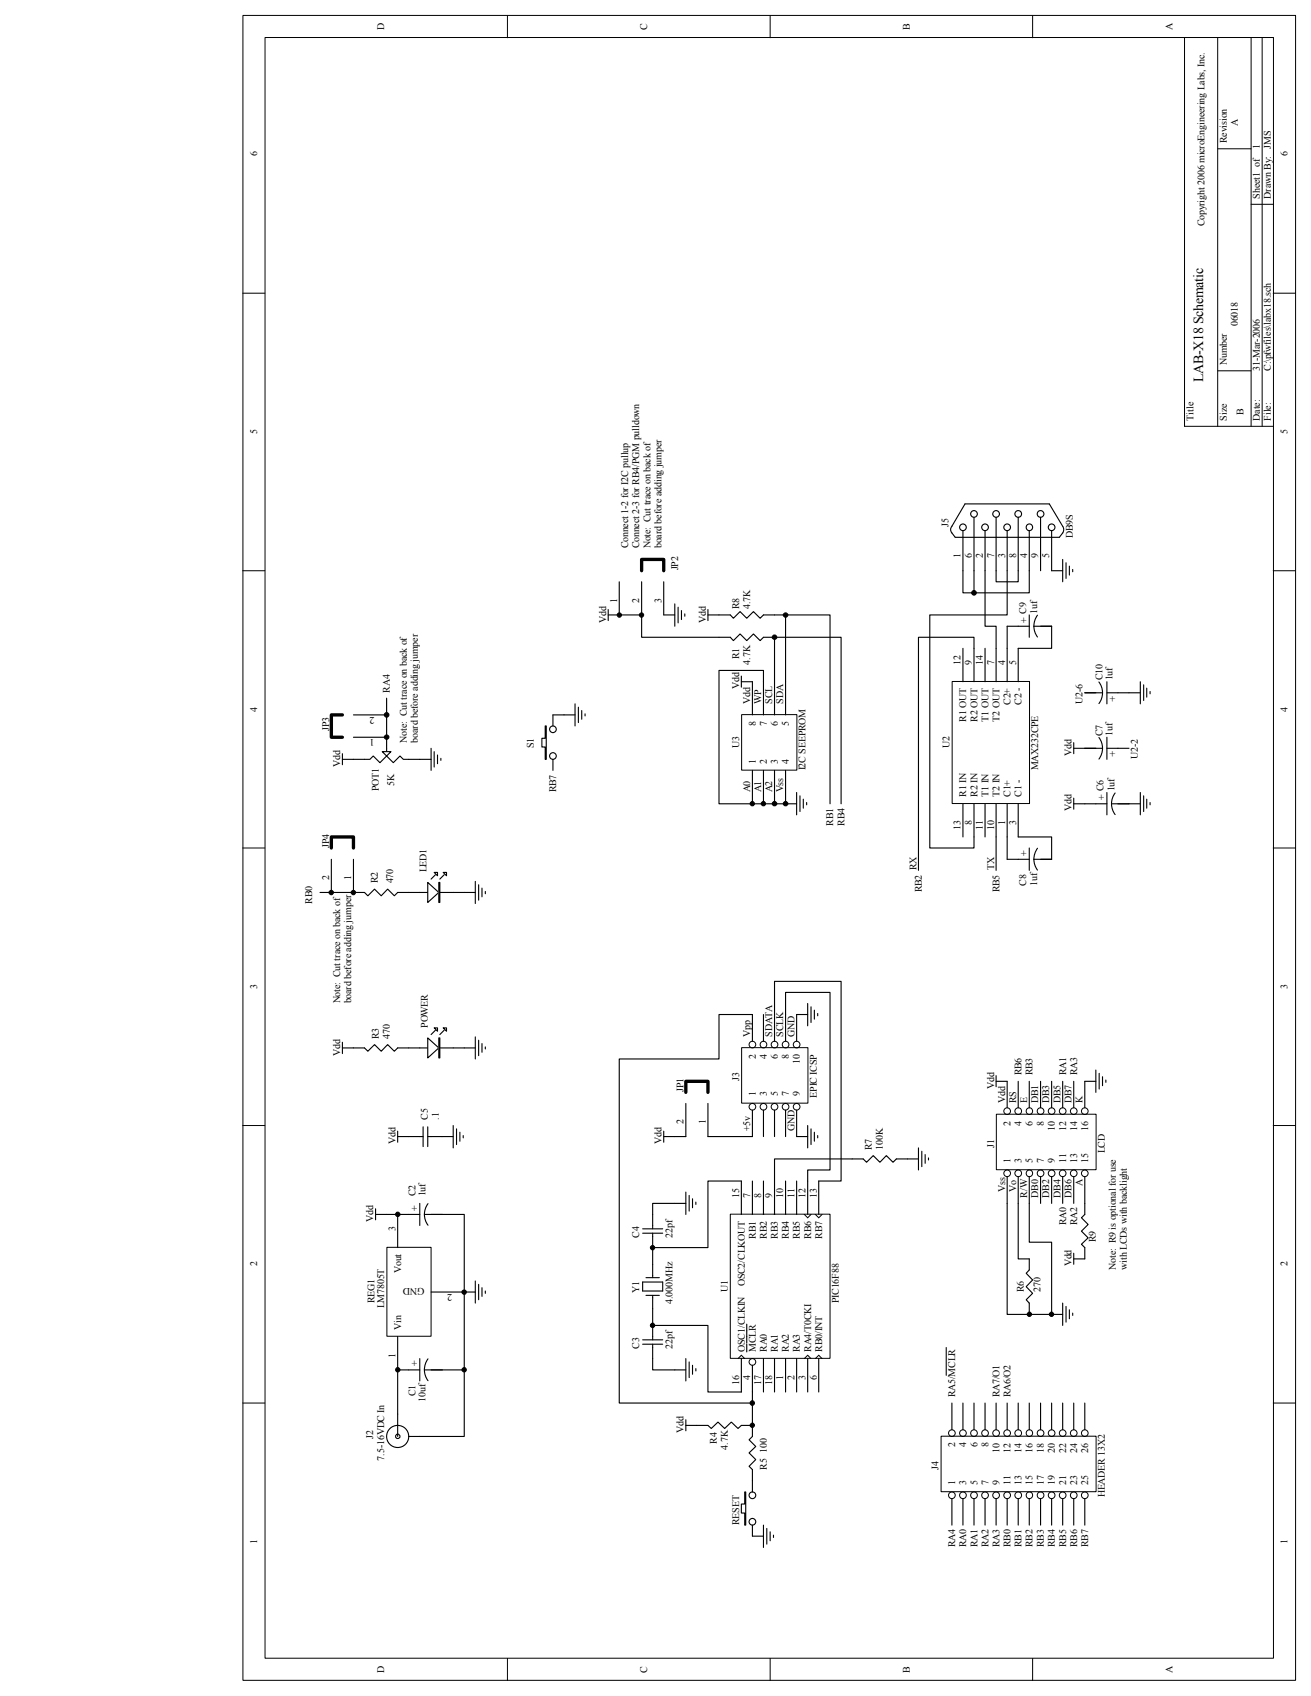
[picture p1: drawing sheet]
<svg xmlns="http://www.w3.org/2000/svg" width="216mm" height="279mm" viewBox="0 0 216 279" stroke-linecap="round" stroke-linejoin="round" font-family="sans-serif">
<g fill="none" stroke="#000" stroke-width=".16">
<path d="M40 2.5h173.4v274.3h-173.4zM43.6 6.2h166.1v267h-166.1zM83.6 2.6v3.6M126.8 2.6v3.6M170.1 2.6v3.6M195.1 6.2v64h14.6M200.5 6.2v64M206 6.2v64M207.9 6.2v64M200.5 24.5h5.5M206 33.7h3.7M40 48.3h3.6"/>
<path d="M209.7 48.3h3.6M200.5 61.1h5.5M40 94h3.6M209.7 94h3.6M40 139.7h3.6M209.7 139.7h3.6M40 185.4h3.6M209.7 185.4h3.6M40 231.1h3.6M209.7 231.1h3.6M83.6 273.2v3.7M126.8 273.2v3.7"/>
<path d="M170.1 273.2v3.7"/>
</g>
<path d="M63.8 205.5h7.2v14.6h-7.2z" fill="#fff"/>
<g fill="none" stroke="#000" stroke-width=".16">
<path d="M63.7 205.5h7.3v14.6h-7.3z"/>
<circle cx="65.5" cy="200.1" r=".37"/>
</g>
<g fill="none" stroke="#000" stroke-width=".18">
<path d="M61.8 199.1v1.9M69.1 198.2v3.7M70.5 198.3l-.5 1-.1 .8M61.8 200.1h1.9M69.1 200.1h-3.6v5.4M69.9 200.1l.1 .7 .5 1M69.9 200.1h2.9M71 212.9h7.3M78.3 211v3.7M78.8 211.6v2.5M79.4 212.1v1.5M79.9 212.7v.4"/>
<path d="M65.5 220.2v5.5h3.6M65.5 233v1.8M67.3 236.6h1.8M69.1 223.8v3.7M69.9 225.7l.1 .7 .5 1.1M69.9 225.7h2.9M70.5 223.9l-.5 1-.1 .8"/>
</g>
<circle cx="65.5" cy="200.1" r=".37" fill="#000"/>
<circle cx="65.5" cy="236.6" r=".37" fill="#fff"/>
<g fill="none" stroke="#000" stroke-width=".18">
<path d="M67.3 187.2h2.4M69.7 185.6v3.3M70.4 187.2h4.2M70.4 185.6v3.3M74.6 185.4v3.7M75.2 186v2.6M75.7 186.5v1.5M76.3 187.1v.4M72.8 200.1h3.7v36.5h-7.4M65.5 225.7v7.3M72.8 225.7h3.7"/>
<circle cx="65.5" cy="236.6" r="1.82"/>
<circle cx="65.5" cy="236.6" r=".37"/>
</g>
<path d="M155 236.6h25.5v9.1h-25.5z" fill="#fff"/>
<g fill="none" stroke="#000" stroke-width=".16">
<path d="M155 236.6h25.5v9.1h-25.5z"/>
<circle cx="156.8" cy="236.1" r=".55"/>
<circle cx="158.6" cy="236.1" r=".55"/>
<circle cx="160.4" cy="236.1" r=".55"/>
<circle cx="162.2" cy="236.1" r=".55"/>
<circle cx="164" cy="236.1" r=".55"/>
<circle cx="165.9" cy="236.1" r=".55"/>
<circle cx="167.7" cy="236.1" r=".55"/>
<circle cx="169.5" cy="236.1" r=".54"/>
<circle cx="171.4" cy="236.1" r=".55"/>
<circle cx="173.2" cy="236.1" r=".55"/>
<circle cx="175" cy="236.1" r=".55"/>
<circle cx="176.8" cy="236.1" r=".55"/>
<circle cx="178.6" cy="236.1" r=".55"/>
<circle cx="156.8" cy="246.3" r=".55"/>
<circle cx="158.6" cy="246.3" r=".55"/>
<circle cx="160.4" cy="246.3" r=".55"/>
<circle cx="162.2" cy="246.3" r=".55"/>
<circle cx="164" cy="246.3" r=".55"/>
<circle cx="165.9" cy="246.3" r=".55"/>
<circle cx="167.7" cy="246.3" r=".55"/>
<circle cx="169.5" cy="246.3" r=".54"/>
<circle cx="171.4" cy="246.3" r=".55"/>
<circle cx="173.2" cy="246.3" r=".55"/>
<circle cx="175" cy="246.3" r=".55"/>
<circle cx="176.8" cy="246.3" r=".55"/>
<circle cx="178.6" cy="246.3" r=".55"/>
</g>
<g fill="none" stroke="#000" stroke-width=".18">
<path d="M58.2 125.1h2.7l.6-.6 1.1 1.1 1.1-1.1 1.1 1.1 1.1-1.1 .5 .6h2.7M63.7 121.5v3M65.5 186.4v1.8M65.5 187.2h1.8M156.8 231.1v4.4M158.6 231.1v4.4M160.4 231.1v4.4M162.2 231.1v4.4M164 231.1v4.4M165.9 231.1v4.4M167.7 231.1v4.4M169.5 231.1v4.4"/>
<path d="M171.4 231.1v4.4M173.2 231.1v4.4M175 231.1v4.4M176.8 231.1v4.4M178.6 231.1v4.4M156.8 246.9v4.3M158.6 246.9v4.3M160.4 246.9v4.3M162.2 246.9v4.3M164 246.9v4.3M165.9 246.9v4.3M167.7 246.9v4.3"/>
<path d="M169.5 246.9v4.3M171.4 246.9v4.3M173.2 246.9v4.3M175 246.9v4.3M176.8 246.9v4.3M178.6 246.9v4.3"/>
</g>
<path d="M62.9 123.8h1.5l-.7 .7z" fill="#fff"/>
<path d="M62.9 123.8h1.5l-.7 .7zM69.1 125.1h1.9M71 123.3v3.6M71.5 123.8v2.6M72.1 124.4v1.4M72.6 124.9v.4M67.3 147h9.2M71.7 144.1l-.7 .7M73.2 144.1l-.8 .7" fill="none" stroke="#000" stroke-width=".18"/>
<path d="M70.4 145.4l1.9 1.6-1.9 1.7z" fill="#fff"/>
<path d="M70.4 145.4l1.9 1.6-1.9 1.7z" fill="none" stroke="#000" stroke-width=".18"/>
<path d="M72.3 145.4h.1v3.3h-.1z" fill-rule="evenodd" fill="#fff"/>
<path d="M72.3 145.4h.1v3.3h-.1z" fill="none" stroke="#000" stroke-width=".18"/>
<path d="M73 143.7h.5v.6z" fill="#fff"/>
<path d="M73 143.7h.5v.6z" fill="none" stroke="#000" stroke-width=".18"/>
<path d="M71.5 143.7h.6v.6z" fill="#fff"/>
<path d="M71.5 143.7h.6v.6zM67.3 172.6h9.2M71.7 169.7l-.7 .7M73.2 169.7l-.8 .7" fill="none" stroke="#000" stroke-width=".18"/>
<path d="M70.4 171l1.9 1.6-1.9 1.7z" fill="#fff"/>
<path d="M70.4 171l1.9 1.6-1.9 1.7z" fill="none" stroke="#000" stroke-width=".18"/>
<path d="M72.3 171h.1v3.3h-.1z" fill-rule="evenodd" fill="#fff"/>
<path d="M72.3 171h.1v3.3h-.1z" fill="none" stroke="#000" stroke-width=".18"/>
<path d="M73 169.3h.5v.6z" fill="#fff"/>
<path d="M73 169.3h.5v.6z" fill="none" stroke="#000" stroke-width=".18"/>
<path d="M71.5 169.3h.6v.6z" fill="#fff"/>
<path d="M91.1 117.8v1.8M91.1 125.1v1.8M56.4 171.7v1.9M56.4 172.6h1.8M71.5 169.3h.6v.6z" fill="none" stroke="#000" stroke-width=".18"/>
<path d="M89.8 119.6h.2v5.5h-.2v-2h-.6v-1.5h.6z" fill-rule="evenodd" fill="#fff"/>
<g fill="none" stroke="#000" stroke-width=".18">
<path d="M89.8 119.6h.2v5.5h-.2v-2h-.6v-1.5h.6zM58.2 147h1.8l.6 .6 1.1-1.1 1.1 1.1 1-1.1 1.1 1.1 .6-.6h1.8M58.2 172.6h1.8l.6 .6 1.1-1.1 1.1 1.1 1-1.1 1.1 1.1 .6-.6h1.8M63.7 200.1h1.8M65.5 234.8v1.8"/>
<circle cx="91.1" cy="120.1" r=".55"/>
<circle cx="91.1" cy="124.5" r=".55"/>
</g>
<path d="M156.8 112.3h12.7v20h-12.7z" fill="#fff"/>
<path d="M156.8 112.3h12.7v20.1h-12.7z" fill="none" stroke="#000" stroke-width=".16"/>
<g fill="none" stroke="#000" stroke-width=".18">
<path d="M158.6 87.4v10.3h10.9v-10.3M158.9 83h13.9l2.3 3.9 .1 .3a1.71 1.71 0 0 1-.7 1.3h-17.2a2.06 2.06 0 0 1-.8-1.3l.1-.3zM160.4 85.2v12.5M162.2 87.4v15.8h1.8v9.1M164 85.2v10.6h3.7v-10.6M165.9 87.4v13.9h-12.8v38.4h7.3v-7.3M171.4 85.2v8.8M173.2 87.4v6.6h1.8M175 92.2v3.6M175.6 92.7v2.6M176.1 93.3v1.4M176.7 93.8v.4"/>
<path d="M91.1 117.8h3.6M94.7 116v3.6M95.3 116.5v2.5M95.8 117.1v1.4M96.4 117.6v.3M158.6 106.8v5.5M160.4 112.3v-7.3h-9.1v38.4M162.2 106.8v5.5M169.5 103.2h-3.6v9.1M169.5 101.3v3.7M170.3 103.2l.2 1.1 .4 .6M170.3 103.2h2.9v3.6h-5.5v5.5"/>
<path d="M170.9 101.3l-.5 1.1-.1 .8M178.6 114.1h3M181 112.4l.5 1 .1 .7M181.6 114.1l-.3 1.1-.3 .7M182.3 114.1h5.5M182.3 112.3v3.7M187.8 112.3v3.7M188.3 112.8v2.6M188.8 113.4v1.5M189.4 113.9v.4M158.6 132.4v5.5M162.2 132.4v5.5"/>
<path d="M164 132.4v11M165.9 132.4v9.2h3.6M167.7 132.4v5.5h5.5v3.7h-2.9M169.5 139.7v3.7M170.9 139.7l-.5 1.1-.1 .8M176.8 123.3h4.8M176.8 132.4h5.5M176.8 122.3v1.9M176.8 131.5v1.8M181 121.5l.5 1 .1 .8M181.6 123.3l-.3 1.1-.3 .7M182.3 121.5v3.6"/>
<path d="M182.3 130.6v3.6M182.3 123.3h3.6M183 132.4l.1 .8 .5 1M183 132.4h4.8M183.6 130.6l-.5 1-.1 .8M187.8 130.6v3.6M188.3 131.1v2.6M188.8 131.7v1.4M189.4 132.2v.4M76.5 147h1.8M78.3 145.2v3.6M78.8 145.8v2.5"/>
<path d="M79.4 146.3v1.4M79.9 146.9v.3M170.3 141.6l.2 1.1 .4 .6M76.5 172.6h1.8M78.3 170.8v3.7M78.8 171.4v2.5M79.4 171.9v1.5M79.9 172.5v.3"/>
<circle cx="158.6" cy="86.9" r=".55"/>
<circle cx="160.4" cy="84.7" r=".55"/>
<circle cx="162.2" cy="86.9" r=".55"/>
<circle cx="164" cy="84.7" r=".55"/>
<circle cx="165.9" cy="86.9" r=".55"/>
<circle cx="167.7" cy="84.7" r=".55"/>
<circle cx="169.5" cy="86.9" r=".54"/>
<circle cx="171.4" cy="84.7" r=".55"/>
<circle cx="173.2" cy="86.9" r=".55"/>
</g>
<path d="M164.1 183.6h16.4v9.1h-16.4z" fill="#fff"/>
<g fill="none" stroke="#000" stroke-width=".16">
<path d="M164.1 183.6h16.4v9.1h-16.4z"/>
<circle cx="165.9" cy="193.3" r=".55"/>
<circle cx="165.9" cy="183" r=".55"/>
<circle cx="167.7" cy="183" r=".55"/>
<circle cx="167.7" cy="193.3" r=".55"/>
<circle cx="169.5" cy="183" r=".54"/>
<circle cx="169.5" cy="193.3" r=".54"/>
<circle cx="171.4" cy="193.3" r=".55"/>
<circle cx="171.4" cy="183" r=".55"/>
<circle cx="173.2" cy="183" r=".55"/>
<circle cx="173.2" cy="193.3" r=".55"/>
<circle cx="175" cy="193.3" r=".55"/>
<circle cx="175" cy="183" r=".55"/>
<circle cx="176.8" cy="183" r=".55"/>
<circle cx="176.8" cy="193.3" r=".55"/>
<circle cx="178.6" cy="183" r=".55"/>
<circle cx="178.6" cy="193.3" r=".55"/>
</g>
<g fill="none" stroke="#000" stroke-width=".18">
<path d="M164 178.1h1.9v4.4M164 177.2v1.8M167.7 178.1v4.4M169.5 178.1v4.4M171.4 178.1v4.4M173.2 178.1v4.4M175 178.1v4.4M176.8 178.1v4.4M180.5 178.1h-1.9v4.4M180.5 176.3v3.7M181 176.8v2.6M181.6 177.4v1.5"/>
<path d="M182.1 177.9v.4M140.3 190.9h1.9l.5 .6 1.1-1.1 1.1 1.1 1.1-1.1 1.1 1.1 .5-.6h1.8M165.9 193.8v22.7h7.3M167.7 193.8v13.6h1.8v1.8l-.5 .6 1.1 1.1-1.1 1.1 1.1 1.1-1.1 1 .5 .6v1.8M169.5 193.8v10.8h3.7v11.9M171.4 193.8v4.4M173.2 193.8v4.4M175 193.8v4.4M176.8 193.8v4.4M178.6 193.8v6.3l-.5 .5 1.1 1.1-1.1 1.1 1.1 1.1-1.1 1.1 .5 .5v1.9h-1.8M173.2 216.5h1.8M175 214.7v3.7"/>
<path d="M175.6 215.2v2.6M176.1 215.8v1.5M176.7 216.3v.4M176.8 206.5v1.8M123.9 243.9v1.9M123.9 251.2v1.9"/>
</g>
<path d="M122.6 245.8h.2v5.4h-.2v-1.9h-.5v-1.5h.5z" fill-rule="evenodd" fill="#fff"/>
<g fill="none" stroke="#000" stroke-width=".18">
<path d="M112.9 234.8h3.7l.5 .5 1.1-1 1.1 1 1.1-1 1.1 1 .6-.5h1.8v1.8l-.5 .6 1.1 1.1-1.1 1.1 1.1 1.1-1.1 1.1 .5 .5v1.8M112.9 233.9v1.8M122.6 245.8h.2v5.4h-.2v-1.9h-.5v-1.5h.5z"/>
<circle cx="123.9" cy="250.7" r=".55"/>
<circle cx="123.9" cy="246.3" r=".55"/>
</g>
<path d="M122.2 172.6h10.9v9.1h-10.9z" fill="#fff"/>
<g fill="none" stroke="#000" stroke-width=".16">
<path d="M122.1 172.6h11v9.1h-11z"/>
<circle cx="123.9" cy="172.1" r=".55"/>
<circle cx="125.7" cy="172.1" r=".55"/>
<circle cx="127.6" cy="172.1" r=".55"/>
<circle cx="129.4" cy="172.1" r=".55"/>
<circle cx="131.2" cy="172.1" r=".55"/>
<circle cx="123.9" cy="182.3" r=".55"/>
<circle cx="125.7" cy="182.3" r=".55"/>
<circle cx="127.6" cy="182.3" r=".55"/>
<circle cx="129.4" cy="182.3" r=".55"/>
<circle cx="131.2" cy="182.3" r=".55"/>
</g>
<g fill="none" stroke="#000" stroke-width=".18">
<path d="M123.9 167.1v4.4M125.7 167.1v4.4M127.6 167.1v4.4M129.4 167.1v4.4M131.2 167.1v4.4M109.3 186.4v1.8M112.9 198.2h-5.4v4.2M112.9 181.8v5.4h-3.6M112.9 196.4v3.7M113.5 196.9v2.6M114 197.5v1.5M114.6 198v.4"/>
<path d="M116.6 181.8v5.4h7.3v-4.3M125.7 182.9v4.3M127.6 182.9v4.3M129.4 182.9v4.3M131.2 182.9v4.3h1.8M133 185.4v3.7M133.6 186v2.6M134.1 186.5v1.5M134.7 187.1v.4M105.8 202.4h3.3M105.8 203.2h3.3M105.8 211.2h3.3v1.5h-3.3z"/>
<path d="M106.4 210.5h2.2M106.4 213.4h2.2M107.5 203.2v7.3M107.5 213.4v2.2M107.5 218.4v2.3M105.8 220.7h3.3M105.8 221.4h3.3M107.5 221.4v4.3h5.4M112.9 223.8v3.7M113.5 224.4v2.5M114 224.9v1.5M114.6 225.5v.3"/>
</g>
<path d="M112.9 180v-1.9h3.7v1.9" fill="none" stroke="#000" stroke-width=".55"/>
<path d="M120.3 200h16.4v23.7h-16.4z" fill="#fff"/>
<g fill="none" stroke="#000" stroke-width=".16">
<path d="M120.3 200h16.4v23.8h-16.4zM132.5 200.1l.5 .5 .6-.5M134.3 200.1l.5 .5 .6-.5M121.5 223.8l.6-.5 .5 .5M132.5 223.8l.5-.5 .6 .5M134.3 223.8l.5-.5 .6 .5"/>
<circle cx="76.4" cy="212.9" r=".36"/>
<circle cx="107.5" cy="205.5" r=".36"/>
<circle cx="107.5" cy="218.3" r=".37"/>
<circle cx="169.5" cy="216.5" r=".36"/>
<circle cx="173.2" cy="216.5" r=".36"/>
<circle cx="65.5" cy="225.7" r=".36"/>
<circle cx="76.4" cy="225.7" r=".36"/>
<circle cx="123.9" cy="224.4" r=".55"/>
</g>
<g fill="none" stroke="#000" stroke-width=".18">
<path d="M58.2 117.8h5.5M63.7 115v6.5h-5.5M118.4 105h1.9l.5 .5 1.1-1.1 1.1 1.1 1.1-1.1 1.1 1.1 .5-.5h1.9M118.4 101.3h1.9l.5 .6 1.1-1.1 1.1 1.1 1.1-1.1 1.1 1.1 .5-.6h1.9M56.4 124.2v1.8M56.4 125.1h1.8M54.6 141.6v5.4M58.2 141.6v5.4M123.9 167.1h-5.5v7.4h-16.4v56.6h21.9M127.6 167.1v-5.4h10.9v32.9h-3.7v5.5M129.4 167.1v-3.6h7.3v29.2h-3.7v7.4M131.2 167.1h1.8"/>
<path d="M133 165.3v3.7M133.6 165.9v2.5M134.1 166.4v1.5M134.7 167v.3M123.9 194.6v5.5M125.7 194.6v5.5M127.6 194.6v5.5M129.4 194.6v5.5M131.2 194.6v5.5M107.5 215.6v2.8h9.1v10.9h5.5v-5.5M122.1 200.1v-5.5h-5.5v10.9h-9.1M123 218.1v3.2"/>
<path d="M123 221.4v1.3M123.9 224.9v9.9M125.7 223.8v5.5M127.6 223.8v5.5M129.4 223.8v5.5M131.2 223.8v5.5M133 223.8v5.5M134.8 223.8v5.5M123.9 253.1h1.8M125.7 251.2v3.7M126.3 251.8v2.6M126.8 252.3v1.5"/>
<path d="M127.4 252.9v.4"/>
</g>
<g fill="#000">
<circle cx="76.4" cy="212.9" r=".36"/>
<circle cx="107.5" cy="205.5" r=".36"/>
<circle cx="107.5" cy="218.3" r=".37"/>
<circle cx="169.5" cy="216.5" r=".36"/>
<circle cx="173.2" cy="216.5" r=".36"/>
<circle cx="65.5" cy="225.7" r=".36"/>
<circle cx="76.4" cy="225.7" r=".36"/>
</g>
<path d="M56.4 117.8h-1.8v3.7h1.8M54.6 139.7v-1.8h3.6v1.8" fill="none" stroke="#000" stroke-width=".55"/>
<path d="M122.2 117.7h9v9.1h-9z" fill="#fff"/>
<g fill="none" stroke="#000" stroke-width=".16">
<path d="M122.1 117.7h9.1v9.2h-9.1z"/>
<circle cx="160.4" cy="97.7" r=".38"/>
<circle cx="63.7" cy="117.8" r=".38"/>
<circle cx="102" cy="101.3" r=".36"/>
<circle cx="105.6" cy="101.3" r=".36"/>
<circle cx="127.6" cy="105" r=".38"/>
<circle cx="129.4" cy="101.3" r=".37"/>
<circle cx="63.7" cy="121.4" r=".37"/>
<circle cx="123.9" cy="132.4" r=".36"/>
<circle cx="125.7" cy="132.4" r=".36"/>
<circle cx="127.6" cy="132.4" r=".37"/>
<circle cx="129.4" cy="132.4" r=".37"/>
<circle cx="54.5" cy="147" r=".36"/>
<circle cx="58.2" cy="147" r=".36"/>
<circle cx="123.9" cy="234.8" r=".36"/>
<circle cx="123.9" cy="231.1" r=".37"/>
</g>
<g fill="none" stroke="#000" stroke-width=".18">
<path d="M102 95.8v5.5M105.7 95.8v5.5M109.3 95.8v5.5h1.8M111.1 99.5v3.7M100.2 101.3h1.8M100.2 100.4v1.8M102 101.3h3.7v3.7h12.7M111.7 100v2.6M112.2 100.6v1.5M112.8 101.1v.4M116.6 100.4v1.8M116.6 101.3h1.8"/>
<path d="M122.1 112.3h1.8v5.5M122.1 111.4v1.8M125.7 117.8v-7.4h-7.3v22h5.5M127.6 101.3h9.1v31.1M127.6 117.8v-12.8h10.9v27.4M129.4 101.3v16.5M123.9 126.9v5.5M123.9 132.4h7.3M125.7 126.9v5.5M127.6 126.9v5.5M129.4 126.9v5.5M131.2 130.6v3.6"/>
<path d="M131.7 131.1v2.6M132.3 131.7v1.4M132.8 132.2v.4M52.7 147h5.5M140.3 190.9h-12.7v3.7M149.4 190.9h1.9M151.3 189.1v3.6M151.8 189.7v2.5M152.4 190.2v1.4M152.9 190.8v.3M155.8 222v4.6"/>
</g>
<g fill="#000">
<circle cx="160.4" cy="97.7" r=".38"/>
<circle cx="63.7" cy="117.8" r=".38"/>
<circle cx="102" cy="101.3" r=".36"/>
<circle cx="105.6" cy="101.3" r=".36"/>
<circle cx="127.6" cy="105" r=".38"/>
<circle cx="129.4" cy="101.3" r=".37"/>
<circle cx="63.7" cy="121.4" r=".37"/>
<circle cx="123.9" cy="132.4" r=".36"/>
<circle cx="125.7" cy="132.4" r=".36"/>
<circle cx="127.6" cy="132.4" r=".37"/>
<circle cx="129.4" cy="132.4" r=".37"/>
<circle cx="54.5" cy="147" r=".36"/>
<circle cx="58.2" cy="147" r=".36"/>
<circle cx="123.9" cy="234.8" r=".36"/>
<circle cx="123.9" cy="231.1" r=".37"/>
</g>
<path d="M105.7 94v-1.8h3.6v1.8" fill="none" stroke="#000" stroke-width=".55"/>
<text font-size="2.3" x="198.2" y="62.9" transform="rotate(-90 198.2 62.9)">LAB-X18 Schematic</text>
<g font-size="1.6">
<text x="63.3" y="5" transform="rotate(-90 63.3 5)">D</text>
<text x="106.6" y="5" transform="rotate(-90 106.6 5)">C</text>
<text x="149.8" y="5" transform="rotate(-90 149.8 5)">B</text>
<text x="193.1" y="5" transform="rotate(-90 193.1 5)">A</text>
<text x="202" y="23.6" transform="rotate(-90 202 23.6)">Revision</text>
<text x="203.8" y="20.8" transform="rotate(-90 203.8 20.8)">A</text>
<text x="42.3" y="25.8" transform="rotate(-90 42.3 25.8)">6</text>
<text x="207.5" y="24.5" transform="rotate(-90 207.5 24.5)">1</text>
<text x="209.3" y="24.5" transform="rotate(-90 209.3 24.5)">JMS</text>
<text x="212" y="25.8" transform="rotate(-90 212 25.8)">6</text>
<text x="207.5" y="32.7" transform="rotate(-90 207.5 32.7)">Sheet1 of</text>
<text x="209.3" y="32.7" transform="rotate(-90 209.3 32.7)">Drawn By:</text>
<text x="198.4" y="37.3" transform="rotate(-90 198.4 37.3)">Copyright 2006 microEngineering Labs, Inc.</text>
<text x="203.8" y="53.8" transform="rotate(-90 203.8 53.8)">06018</text>
<text x="202" y="60.2" transform="rotate(-90 202 60.2)">Number</text>
<text x="207.5" y="61.1" transform="rotate(-90 207.5 61.1)">31-Mar-2006</text>
<text x="209.3" y="61.1" transform="rotate(-90 209.3 61.1)">C:\pfwfiles\labx18.sch</text>
<text x="42.3" y="71.5" transform="rotate(-90 42.3 71.5)">5</text>
<text x="196.6" y="69.3" transform="rotate(-90 196.6 69.3)">Title</text>
<text x="202" y="69.3" transform="rotate(-90 202 69.3)">Size</text>
<text x="204.8" y="68.4" transform="rotate(-90 204.8 68.4)">B</text>
<text x="207.5" y="69.3" transform="rotate(-90 207.5 69.3)">Date:</text>
<text x="209.3" y="69.3" transform="rotate(-90 209.3 69.3)">File:</text>
<text x="212" y="71.5" transform="rotate(-90 212 71.5)">5</text>
<text x="156.2" y="86.9" transform="rotate(-90 156.2 86.9)">J5</text>
<text x="176.7" y="88.7" transform="rotate(-90 176.7 88.7)">DB9S</text>
<text x="103.5" y="90.3" transform="rotate(-90 103.5 90.3)">Connect 1-2 for I2C pullup</text>
<text x="105.3" y="90.3" transform="rotate(-90 105.3 90.3)">Connect 2-3 for RB4/PGM pulldown</text>
<text x="107.1" y="90.3" transform="rotate(-90 107.1 90.3)">Note: Cut trace on back of</text>
<text x="108.9" y="90.3" transform="rotate(-90 108.9 90.3)">board before adding jumper</text>
<text x="111.7" y="94" transform="rotate(-90 111.7 94)">JP2</text>
<text x="158.2" y="92" transform="rotate(-90 158.2 92)">1</text>
<text x="160" y="92" transform="rotate(-90 160 92)">6</text>
<text x="161.8" y="92" transform="rotate(-90 161.8 92)">2</text>
<text x="163.7" y="92" transform="rotate(-90 163.7 92)">7</text>
<text x="165.5" y="92" transform="rotate(-90 165.5 92)">3</text>
<text x="167.3" y="92" transform="rotate(-90 167.3 92)">8</text>
<text x="169.2" y="92" transform="rotate(-90 169.2 92)">4</text>
<text x="171" y="92" transform="rotate(-90 171 92)">9</text>
<text x="172.8" y="92" transform="rotate(-90 172.8 92)">5</text>
<text x="101.6" y="99.3" transform="rotate(-90 101.6 99.3)">1</text>
<text x="105.3" y="99.3" transform="rotate(-90 105.3 99.3)">2</text>
<text x="108.9" y="99.3" transform="rotate(-90 108.9 99.3)">3</text>
<text x="121.7" y="100.4" transform="rotate(-90 121.7 100.4)">R8</text>
<text x="123.5" y="100.4" transform="rotate(-90 123.5 100.4)">4.7K</text>
<text x="170.8" y="101.1" transform="rotate(-90 170.8 101.1)">1uf</text>
<text x="99.8" y="102.6" transform="rotate(-90 99.8 102.6)">Vdd</text>
<text x="116.2" y="102.6" transform="rotate(-90 116.2 102.6)">Vdd</text>
<text x="169.2" y="102.6" transform="rotate(-90 169.2 102.6)">+ C9</text>
<text x="121.7" y="113.5" transform="rotate(-90 121.7 113.5)">Vdd</text>
<text x="121.7" y="108.6" transform="rotate(-90 121.7 108.6)">R1</text>
<text x="123.5" y="109.5" transform="rotate(-90 123.5 109.5)">4.7K</text>
<text x="158.2" y="109.5" transform="rotate(-90 158.2 109.5)">12</text>
<text x="160" y="109.5" transform="rotate(-90 160 109.5)">9</text>
<text x="161.8" y="109.5" transform="rotate(-90 161.8 109.5)">14</text>
<text x="163.7" y="109.5" transform="rotate(-90 163.7 109.5)">7</text>
<text x="165.5" y="109.5" transform="rotate(-90 165.5 109.5)">4</text>
<text x="167.3" y="109.5" transform="rotate(-90 167.3 109.5)">5</text>
<text x="181.6" y="112.1" transform="rotate(-90 181.6 112.1)">C10</text>
<text x="183.2" y="112.1" transform="rotate(-90 183.2 112.1)">1uf</text>
<text x="42.3" y="117.2" transform="rotate(-90 42.3 117.2)">4</text>
<text x="61.7" y="118.1" transform="rotate(-180 61.7 118.1)">2</text>
<text x="64.2" y="114.1" transform="rotate(-90 64.2 114.1)">RA4</text>
<text x="123.5" y="115.9" transform="rotate(-90 123.5 115.9)">Vdd</text>
<text x="124.5" y="119.6" transform="rotate(-90 124.5 119.6)">8</text>
<text x="125.3" y="115.9" transform="rotate(-90 125.3 115.9)">WP</text>
<text x="126.3" y="119.6" transform="rotate(-90 126.3 119.6)">7</text>
<text x="127.2" y="115.9" transform="rotate(-90 127.2 115.9)">SCL</text>
<text x="128.1" y="119.6" transform="rotate(-90 128.1 119.6)">6</text>
<text x="129" y="115.9" transform="rotate(-90 129 115.9)">SDA</text>
<text x="129.9" y="119.6" transform="rotate(-90 129.9 119.6)">5</text>
<text x="159.1" y="118.9" transform="rotate(-90 159.1 118.9)">R1 OUT</text>
<text x="161" y="118.9" transform="rotate(-90 161 118.9)">R2 OUT</text>
<text x="162.8" y="118.9" transform="rotate(-90 162.8 118.9)">T1 OUT</text>
<text x="164.6" y="118.9" transform="rotate(-90 164.6 118.9)">T2 OUT</text>
<text x="166.4" y="116.1" transform="rotate(-90 166.4 116.1)">C2+</text>
<text x="168.2" y="116.1" transform="rotate(-90 168.2 116.1)">C2 -</text>
<text x="178.3" y="115.9" transform="rotate(-90 178.3 115.9)">U2-6</text>
<text x="182.7" y="114.6" transform="rotate(90 182.7 114.6)">+</text>
<text x="212" y="117.2" transform="rotate(-90 212 117.2)">4</text>
<text x="54.2" y="120.5" transform="rotate(-90 54.2 120.5)">JP3</text>
<text x="61.7" y="121.7" transform="rotate(-180 61.7 121.7)">1</text>
<text x="67" y="122.3" transform="rotate(-90 67 122.3)">Note: Cut trace on back of</text>
<text x="68.8" y="122.3" transform="rotate(-90 68.8 122.3)">board before adding jumper</text>
<text x="87.9" y="123.2" transform="rotate(-90 87.9 123.2)">S1</text>
<text x="121.7" y="123.2" transform="rotate(-90 121.7 123.2)">U3</text>
<text x="124.5" y="125.8" transform="rotate(-90 124.5 125.8)">1</text>
<text x="126.3" y="125.8" transform="rotate(-90 126.3 125.8)">2</text>
<text x="128.1" y="125.8" transform="rotate(-90 128.1 125.8)">3</text>
<text x="129.9" y="125.8" transform="rotate(-90 129.9 125.8)">4</text>
<text x="156.4" y="123.2" transform="rotate(-90 156.4 123.2)">U2</text>
<text x="176.4" y="124.5" transform="rotate(-90 176.4 124.5)">Vdd</text>
<text x="181.6" y="121.2" transform="rotate(-90 181.6 121.2)">C7</text>
<text x="182.7" y="123.8" transform="rotate(90 182.7 123.8)">+</text>
<text x="183.2" y="121.2" transform="rotate(-90 183.2 121.2)">1uf</text>
<text x="187.4" y="125.1" transform="rotate(-90 187.4 125.1)">U2-2</text>
<text x="56" y="126.4" transform="rotate(-90 56 126.4)">Vdd</text>
<text x="62.4" y="130.4" transform="rotate(-90 62.4 130.4)">POT1</text>
<text x="64.9" y="129.5" transform="rotate(-90 64.9 129.5)">5K</text>
<text x="91.6" y="130.6" transform="rotate(-90 91.6 130.6)">RB7</text>
<text x="123.5" y="130.6" transform="rotate(-90 123.5 130.6)">A0</text>
<text x="125.3" y="130.6" transform="rotate(-90 125.3 130.6)">A1</text>
<text x="127.2" y="130.6" transform="rotate(-90 127.2 130.6)">A2</text>
<text x="129" y="130.6" transform="rotate(-90 129 130.6)">Vss</text>
<text x="132.7" y="126.9" transform="rotate(-90 132.7 126.9)">I2C SEEPROM</text>
<text x="159.1" y="131.3" transform="rotate(-90 159.1 131.3)">R1 IN</text>
<text x="161" y="131.3" transform="rotate(-90 161 131.3)">R2 IN</text>
<text x="162.8" y="131.3" transform="rotate(-90 162.8 131.3)">T1 IN</text>
<text x="164.6" y="131.3" transform="rotate(-90 164.6 131.3)">T2 IN</text>
<text x="166.4" y="131.3" transform="rotate(-90 166.4 131.3)">C1+</text>
<text x="168.2" y="131.3" transform="rotate(-90 168.2 131.3)">C1 -</text>
<text x="171" y="126.9" transform="rotate(-90 171 126.9)">MAX232CPE</text>
<text x="181.9" y="131.8" transform="rotate(-90 181.9 131.8)">+ C6</text>
<text x="183.6" y="130.4" transform="rotate(-90 183.6 130.4)">1uf</text>
<text x="137.2" y="136.1" transform="rotate(-90 137.2 136.1)">RB1</text>
<text x="139.1" y="136.1" transform="rotate(-90 139.1 136.1)">RB4</text>
<text x="158.2" y="136.8" transform="rotate(-90 158.2 136.8)">13</text>
<text x="160" y="135.8" transform="rotate(-90 160 135.8)">8</text>
<text x="161.8" y="136.8" transform="rotate(-90 161.8 136.8)">11</text>
<text x="163.7" y="136.8" transform="rotate(-90 163.7 136.8)">10</text>
<text x="165.5" y="135.8" transform="rotate(-90 165.5 135.8)">1</text>
<text x="167.3" y="135.8" transform="rotate(-90 167.3 135.8)">3</text>
<text x="176.4" y="133.6" transform="rotate(-90 176.4 133.6)">Vdd</text>
<text x="54.2" y="139.7" transform="rotate(-90 54.2 139.7)">JP4</text>
<text x="70.2" y="143.7" transform="rotate(-90 70.2 143.7)">LED1</text>
<text x="150.9" y="143.3" transform="rotate(-90 150.9 143.3)">RX</text>
<text x="163.7" y="143.3" transform="rotate(-90 163.7 143.3)">TX</text>
<text x="169.2" y="141" transform="rotate(-90 169.2 141)">+</text>
<text x="51.4" y="148.8" transform="rotate(-90 51.4 148.8)">RB0</text>
<text x="54.2" y="145" transform="rotate(-90 54.2 145)">2</text>
<text x="57.8" y="145" transform="rotate(-90 57.8 145)">1</text>
<text x="62.2" y="145.5" transform="rotate(-90 62.2 145.5)">R2</text>
<text x="64.8" y="145.5" transform="rotate(-90 64.8 145.5)">470</text>
<text x="151.8" y="147" transform="rotate(-90 151.8 147)">RB2</text>
<text x="164.6" y="147" transform="rotate(-90 164.6 147)">RB5</text>
<text x="169" y="145.9" transform="rotate(-90 169 145.9)">C8</text>
<text x="170.8" y="145.9" transform="rotate(-90 170.8 145.9)">1uf</text>
<text x="42.3" y="162.9" transform="rotate(-90 42.3 162.9)">3</text>
<text x="56" y="165.3" transform="rotate(-90 56 165.3)">Note: Cut trace on back of</text>
<text x="57.8" y="165.3" transform="rotate(-90 57.8 165.3)">board before adding jumper</text>
<text x="212" y="162.9" transform="rotate(-90 212 162.9)">3</text>
<text x="56" y="173.9" transform="rotate(-90 56 173.9)">Vdd</text>
<text x="62.4" y="171.2" transform="rotate(-90 62.4 171.2)">R3</text>
<text x="64.2" y="171.2" transform="rotate(-90 64.2 171.2)">470</text>
<text x="70.4" y="169.3" transform="rotate(-90 70.4 169.3)">POWER</text>
<text x="123.5" y="170.8" transform="rotate(-90 123.5 170.8)">Vpp</text>
<text x="127.2" y="170.8" transform="rotate(-90 127.2 170.8)">SDATA</text>
<text x="129" y="170.8" transform="rotate(-90 129 170.8)">SCLK</text>
<text x="130.9" y="170.8" transform="rotate(-90 130.9 170.8)">GND</text>
<text x="112.6" y="179.9" transform="rotate(-90 112.6 179.9)">JP1</text>
<text x="121.7" y="178.1" transform="rotate(-90 121.7 178.1)">J3</text>
<text x="124.5" y="174.5" transform="rotate(-90 124.5 174.5)">2</text>
<text x="126.3" y="174.5" transform="rotate(-90 126.3 174.5)">4</text>
<text x="128.1" y="174.5" transform="rotate(-90 128.1 174.5)">6</text>
<text x="129.9" y="174.5" transform="rotate(-90 129.9 174.5)">8</text>
<text x="131.7" y="175.3" transform="rotate(-90 131.7 175.3)">10</text>
<text x="163.7" y="179.4" transform="rotate(-90 163.7 179.4)">Vdd</text>
<text x="168.2" y="177.2" transform="rotate(-90 168.2 177.2)">RB6</text>
<text x="170.1" y="177.2" transform="rotate(-90 170.1 177.2)">RB3</text>
<text x="175.6" y="177.2" transform="rotate(-90 175.6 177.2)">RA1</text>
<text x="177.4" y="177.2" transform="rotate(-90 177.4 177.2)">RA3</text>
<text x="70.4" y="184.5" transform="rotate(-90 70.4 184.5)">C5</text>
<text x="72.3" y="184.5" transform="rotate(-90 72.3 184.5)">.1</text>
<text x="112.6" y="185.2" transform="rotate(-90 112.6 185.2)">2</text>
<text x="116.2" y="185.2" transform="rotate(-90 116.2 185.2)">1</text>
<text x="124.5" y="180.6" transform="rotate(-90 124.5 180.6)">1</text>
<text x="126.3" y="180.6" transform="rotate(-90 126.3 180.6)">3</text>
<text x="128.1" y="180.6" transform="rotate(-90 128.1 180.6)">5</text>
<text x="129.9" y="180.6" transform="rotate(-90 129.9 180.6)">7</text>
<text x="131.7" y="180.6" transform="rotate(-90 131.7 180.6)">9</text>
<text x="134.5" y="180.8" transform="rotate(-90 134.5 180.8)">EPIC ICSP</text>
<text x="165.5" y="181.7" transform="rotate(-90 165.5 181.7)">Vdd</text>
<text x="166.4" y="185.4" transform="rotate(-90 166.4 185.4)">2</text>
<text x="167.3" y="181.7" transform="rotate(-90 167.3 181.7)">RS</text>
<text x="168.2" y="185.4" transform="rotate(-90 168.2 185.4)">4</text>
<text x="169.2" y="181.7" transform="rotate(-90 169.2 181.7)">E</text>
<text x="170.1" y="185.4" transform="rotate(-90 170.1 185.4)">6</text>
<text x="171" y="181.7" transform="rotate(-90 171 181.7)">DB1</text>
<text x="171.9" y="185.4" transform="rotate(-90 171.9 185.4)">8</text>
<text x="172.8" y="181.7" transform="rotate(-90 172.8 181.7)">DB3</text>
<text x="174.6" y="181.7" transform="rotate(-90 174.6 181.7)">DB5</text>
<text x="176.4" y="181.7" transform="rotate(-90 176.4 181.7)">DB7</text>
<text x="178.3" y="181.7" transform="rotate(-90 178.3 181.7)">K</text>
<text x="65.2" y="188.5" transform="rotate(-90 65.2 188.5)">Vdd</text>
<text x="108.9" y="188.5" transform="rotate(-90 108.9 188.5)">Vdd</text>
<text x="123.5" y="186.3" transform="rotate(-90 123.5 186.3)">+5v</text>
<text x="130.9" y="186.3" transform="rotate(-90 130.9 186.3)">GND</text>
<text x="143.6" y="189.4" transform="rotate(-90 143.6 189.4)">R7</text>
<text x="145.4" y="189.4" transform="rotate(-90 145.4 189.4)">100K</text>
<text x="163.7" y="189.1" transform="rotate(-90 163.7 189.1)">J1</text>
<text x="166.4" y="191.6" transform="rotate(-90 166.4 191.6)">1</text>
<text x="168.2" y="191.6" transform="rotate(-90 168.2 191.6)">3</text>
<text x="170.1" y="191.6" transform="rotate(-90 170.1 191.6)">5</text>
<text x="171.9" y="191.6" transform="rotate(-90 171.9 191.6)">7</text>
<text x="173.7" y="191.6" transform="rotate(-90 173.7 191.6)">9</text>
<text x="173.7" y="186.3" transform="rotate(-90 173.7 186.3)">10</text>
<text x="175.6" y="191.6" transform="rotate(-90 175.6 191.6)">11</text>
<text x="175.6" y="186.3" transform="rotate(-90 175.6 186.3)">12</text>
<text x="177.4" y="191.6" transform="rotate(-90 177.4 191.6)">13</text>
<text x="177.4" y="186.3" transform="rotate(-90 177.4 186.3)">14</text>
<text x="179.2" y="191.6" transform="rotate(-90 179.2 191.6)">15</text>
<text x="179.2" y="186.3" transform="rotate(-90 179.2 186.3)">16</text>
<text x="181.9" y="190" transform="rotate(-90 181.9 190)">LCD</text>
<text x="68.4" y="197.1" transform="rotate(-90 68.4 197.1)">C2</text>
<text x="70.1" y="197.1" transform="rotate(-90 70.1 197.1)">1uf</text>
<text x="121.7" y="197.3" transform="rotate(-90 121.7 197.3)">15</text>
<text x="123.5" y="197.3" transform="rotate(-90 123.5 197.3)">7</text>
<text x="125.3" y="197.3" transform="rotate(-90 125.3 197.3)">8</text>
<text x="127.2" y="197.3" transform="rotate(-90 127.2 197.3)">9</text>
<text x="129" y="197.3" transform="rotate(-90 129 197.3)">10</text>
<text x="130.9" y="197.3" transform="rotate(-90 130.9 197.3)">11</text>
<text x="132.7" y="197.3" transform="rotate(-90 132.7 197.3)">12</text>
<text x="134.5" y="197.3" transform="rotate(-90 134.5 197.3)">13</text>
<text x="165.5" y="196.4" transform="rotate(-90 165.5 196.4)">Vss</text>
<text x="167.3" y="196.4" transform="rotate(-90 167.3 196.4)">Vo</text>
<text x="169.2" y="197.3" transform="rotate(-90 169.2 197.3)">R/W</text>
<text x="171" y="197.3" transform="rotate(-90 171 197.3)">DB0</text>
<text x="172.8" y="197.3" transform="rotate(-90 172.8 197.3)">DB2</text>
<text x="174.6" y="197.3" transform="rotate(-90 174.6 197.3)">DB4</text>
<text x="176.4" y="197.3" transform="rotate(-90 176.4 197.3)">DB6</text>
<text x="178.3" y="195.5" transform="rotate(-90 178.3 195.5)">A</text>
<text x="61.5" y="201.3" transform="rotate(-90 61.5 201.3)">Vdd</text>
<text x="65.2" y="202.8" transform="rotate(-90 65.2 202.8)">3</text>
<text x="68.8" y="199.5" transform="rotate(-90 68.8 199.5)">+</text>
<text x="105.3" y="203.9" transform="rotate(-90 105.3 203.9)">C4</text>
<text x="110.7" y="203.9" transform="rotate(-90 110.7 203.9)">22pf</text>
<text x="175.6" y="201.9" transform="rotate(-90 175.6 201.9)">RA0</text>
<text x="177.4" y="201.9" transform="rotate(-90 177.4 201.9)">RA2</text>
<text x="42.3" y="208.6" transform="rotate(-90 42.3 208.6)">2</text>
<text x="66" y="209.7" transform="rotate(-90 66 209.7)">Vout</text>
<text x="124.5" y="204" transform="rotate(-90 124.5 204)">RB1</text>
<text x="126.3" y="204" transform="rotate(-90 126.3 204)">RB2</text>
<text x="128.1" y="204" transform="rotate(-90 128.1 204)">RB3</text>
<text x="129.9" y="204" transform="rotate(-90 129.9 204)">RB4</text>
<text x="131.7" y="204" transform="rotate(-90 131.7 204)">RB5</text>
<text x="133.6" y="204" transform="rotate(-90 133.6 204)">RB6</text>
<text x="135.4" y="204" transform="rotate(-90 135.4 204)">RB7</text>
<text x="176.4" y="208.6" transform="rotate(-90 176.4 208.6)">Vdd</text>
<text x="180.5" y="204.6" transform="rotate(-90 180.5 204.6)">R9</text>
<text x="183.8" y="209.2" transform="rotate(-90 183.8 209.2)">Note: R9 is optional for use</text>
<text x="185.6" y="209.2" transform="rotate(-90 185.6 209.2)">with LCDs with backlight</text>
<text x="212" y="208.6" transform="rotate(-90 212 208.6)">2</text>
<text x="61.7" y="214.7" transform="rotate(-90 61.7 214.7)">REG1</text>
<text x="63.3" y="215.6" transform="rotate(-90 63.3 215.6)">LM7805T</text>
<text x="69.9" y="212.2" transform="rotate(-180 69.9 212.2)">GND</text>
<text x="74.5" y="213.1" transform="rotate(-180 74.5 213.1)">2</text>
<text x="105.3" y="213" transform="rotate(-90 105.3 213)">Y1</text>
<text x="110.7" y="214.8" transform="rotate(-90 110.7 214.8)">4.000MHz</text>
<text x="119.9" y="212.9" transform="rotate(-90 119.9 212.9)">U1</text>
<text x="122.6" y="211.9" transform="rotate(-90 122.6 211.9)">OSC2/CLKOUT</text>
<text x="138.1" y="214.7" transform="rotate(-90 138.1 214.7)">PIC16F88</text>
<text x="168.6" y="212.9" transform="rotate(-90 168.6 212.9)">R6</text>
<text x="171.4" y="212.9" transform="rotate(-90 171.4 212.9)">270</text>
<text x="66" y="219.1" transform="rotate(-90 66 219.1)">Vin</text>
<text x="65.2" y="223.6" transform="rotate(-90 65.2 223.6)">1</text>
<text x="68.8" y="225.1" transform="rotate(-90 68.8 225.1)">+</text>
<text x="105.3" y="222.2" transform="rotate(-90 105.3 222.2)">C3</text>
<text x="110.7" y="222.2" transform="rotate(-90 110.7 222.2)">22pf</text>
<text x="122.6" y="222.7" transform="rotate(-90 122.6 222.7)">OSC1/CLKIN</text>
<text x="123.5" y="227.3" transform="rotate(-90 123.5 227.3)">4</text>
<text x="124.5" y="222.7" transform="rotate(-90 124.5 222.7)">MCLR</text>
<text x="126.3" y="222.7" transform="rotate(-90 126.3 222.7)">RA0</text>
<text x="128.1" y="222.7" transform="rotate(-90 128.1 222.7)">RA1</text>
<text x="129" y="227.3" transform="rotate(-90 129 227.3)">1</text>
<text x="129.9" y="222.7" transform="rotate(-90 129.9 222.7)">RA2</text>
<text x="130.9" y="227.3" transform="rotate(-90 130.9 227.3)">2</text>
<text x="131.7" y="222.7" transform="rotate(-90 131.7 222.7)">RA3</text>
<text x="132.7" y="227.3" transform="rotate(-90 132.7 227.3)">3</text>
<text x="133.6" y="222.7" transform="rotate(-90 133.6 222.7)">RA4/T0CKI</text>
<text x="134.5" y="227.3" transform="rotate(-90 134.5 227.3)">6</text>
<text x="135.4" y="222.7" transform="rotate(-90 135.4 222.7)">RB0/INT</text>
<text x="68.4" y="230" transform="rotate(-90 68.4 230)">C1</text>
<text x="70.1" y="230.9" transform="rotate(-90 70.1 230.9)">10uf</text>
<text x="121.7" y="228.2" transform="rotate(-90 121.7 228.2)">16</text>
<text x="125.3" y="228.2" transform="rotate(-90 125.3 228.2)">17</text>
<text x="127.2" y="228.2" transform="rotate(-90 127.2 228.2)">18</text>
<text x="157.3" y="230.2" transform="rotate(-90 157.3 230.2)">RA5/MCLR</text>
<text x="164.6" y="230.2" transform="rotate(-90 164.6 230.2)">RA7/O1</text>
<text x="166.4" y="230.2" transform="rotate(-90 166.4 230.2)">RA6/O2</text>
<text x="61.5" y="237" transform="rotate(-90 61.5 237)">J2</text>
<text x="112.6" y="236.1" transform="rotate(-90 112.6 236.1)">Vdd</text>
<text x="118.1" y="237.9" transform="rotate(-90 118.1 237.9)">R4</text>
<text x="119.9" y="238.8" transform="rotate(-90 119.9 238.8)">4.7K</text>
<text x="157.3" y="238.4" transform="rotate(-90 157.3 238.4)">2</text>
<text x="159.1" y="238.4" transform="rotate(-90 159.1 238.4)">4</text>
<text x="161" y="238.4" transform="rotate(-90 161 238.4)">6</text>
<text x="162.8" y="238.4" transform="rotate(-90 162.8 238.4)">8</text>
<text x="164.6" y="239.4" transform="rotate(-90 164.6 239.4)">10</text>
<text x="166.4" y="239.4" transform="rotate(-90 166.4 239.4)">12</text>
<text x="168.2" y="239.4" transform="rotate(-90 168.2 239.4)">14</text>
<text x="170.1" y="239.4" transform="rotate(-90 170.1 239.4)">16</text>
<text x="171.9" y="239.4" transform="rotate(-90 171.9 239.4)">18</text>
<text x="173.7" y="239.4" transform="rotate(-90 173.7 239.4)">20</text>
<text x="175.6" y="239.4" transform="rotate(-90 175.6 239.4)">22</text>
<text x="177.4" y="239.4" transform="rotate(-90 177.4 239.4)">24</text>
<text x="179.2" y="239.4" transform="rotate(-90 179.2 239.4)">26</text>
<text x="63.3" y="240.6" transform="rotate(-90 63.3 240.6)">7.5-16VDC In</text>
<text x="126.3" y="242.1" transform="rotate(-90 126.3 242.1)">R5 100</text>
<text x="154.6" y="242.1" transform="rotate(-90 154.6 242.1)">J4</text>
<text x="157.3" y="244.6" transform="rotate(-90 157.3 244.6)">1</text>
<text x="159.1" y="244.6" transform="rotate(-90 159.1 244.6)">3</text>
<text x="161" y="244.6" transform="rotate(-90 161 244.6)">5</text>
<text x="162.8" y="244.6" transform="rotate(-90 162.8 244.6)">7</text>
<text x="164.6" y="244.6" transform="rotate(-90 164.6 244.6)">9</text>
<text x="166.4" y="244.6" transform="rotate(-90 166.4 244.6)">11</text>
<text x="168.2" y="244.6" transform="rotate(-90 168.2 244.6)">13</text>
<text x="170.1" y="244.6" transform="rotate(-90 170.1 244.6)">15</text>
<text x="171.9" y="244.6" transform="rotate(-90 171.9 244.6)">17</text>
<text x="173.7" y="244.6" transform="rotate(-90 173.7 244.6)">19</text>
<text x="175.6" y="244.6" transform="rotate(-90 175.6 244.6)">21</text>
<text x="177.4" y="244.6" transform="rotate(-90 177.4 244.6)">23</text>
<text x="179.2" y="244.6" transform="rotate(-90 179.2 244.6)">25</text>
<text x="121.7" y="251.2" transform="rotate(-90 121.7 251.2)">RESET</text>
<text x="181.9" y="246.7" transform="rotate(-90 181.9 246.7)">HEADER 13X2</text>
<text x="42.3" y="254.3" transform="rotate(-90 42.3 254.3)">1</text>
<text x="157.3" y="254.9" transform="rotate(-90 157.3 254.9)">RA4</text>
<text x="159.1" y="254.9" transform="rotate(-90 159.1 254.9)">RA0</text>
<text x="161" y="254.9" transform="rotate(-90 161 254.9)">RA1</text>
<text x="162.8" y="254.9" transform="rotate(-90 162.8 254.9)">RA2</text>
<text x="164.6" y="254.9" transform="rotate(-90 164.6 254.9)">RA3</text>
<text x="166.4" y="254.9" transform="rotate(-90 166.4 254.9)">RB0</text>
<text x="168.2" y="254.9" transform="rotate(-90 168.2 254.9)">RB1</text>
<text x="170.1" y="254.9" transform="rotate(-90 170.1 254.9)">RB2</text>
<text x="171.9" y="254.9" transform="rotate(-90 171.9 254.9)">RB3</text>
<text x="173.7" y="254.9" transform="rotate(-90 173.7 254.9)">RB4</text>
<text x="175.6" y="254.9" transform="rotate(-90 175.6 254.9)">RB5</text>
<text x="177.4" y="254.9" transform="rotate(-90 177.4 254.9)">RB6</text>
<text x="179.2" y="254.9" transform="rotate(-90 179.2 254.9)">RB7</text>
<text x="212" y="254.3" transform="rotate(-90 212 254.3)">1</text>
<text x="63.3" y="275.5" transform="rotate(-90 63.3 275.5)">D</text>
<text x="106.6" y="275.5" transform="rotate(-90 106.6 275.5)">C</text>
<text x="149.8" y="275.5" transform="rotate(-90 149.8 275.5)">B</text>
<text x="193.1" y="275.5" transform="rotate(-90 193.1 275.5)">A</text>
</g>
</svg>
